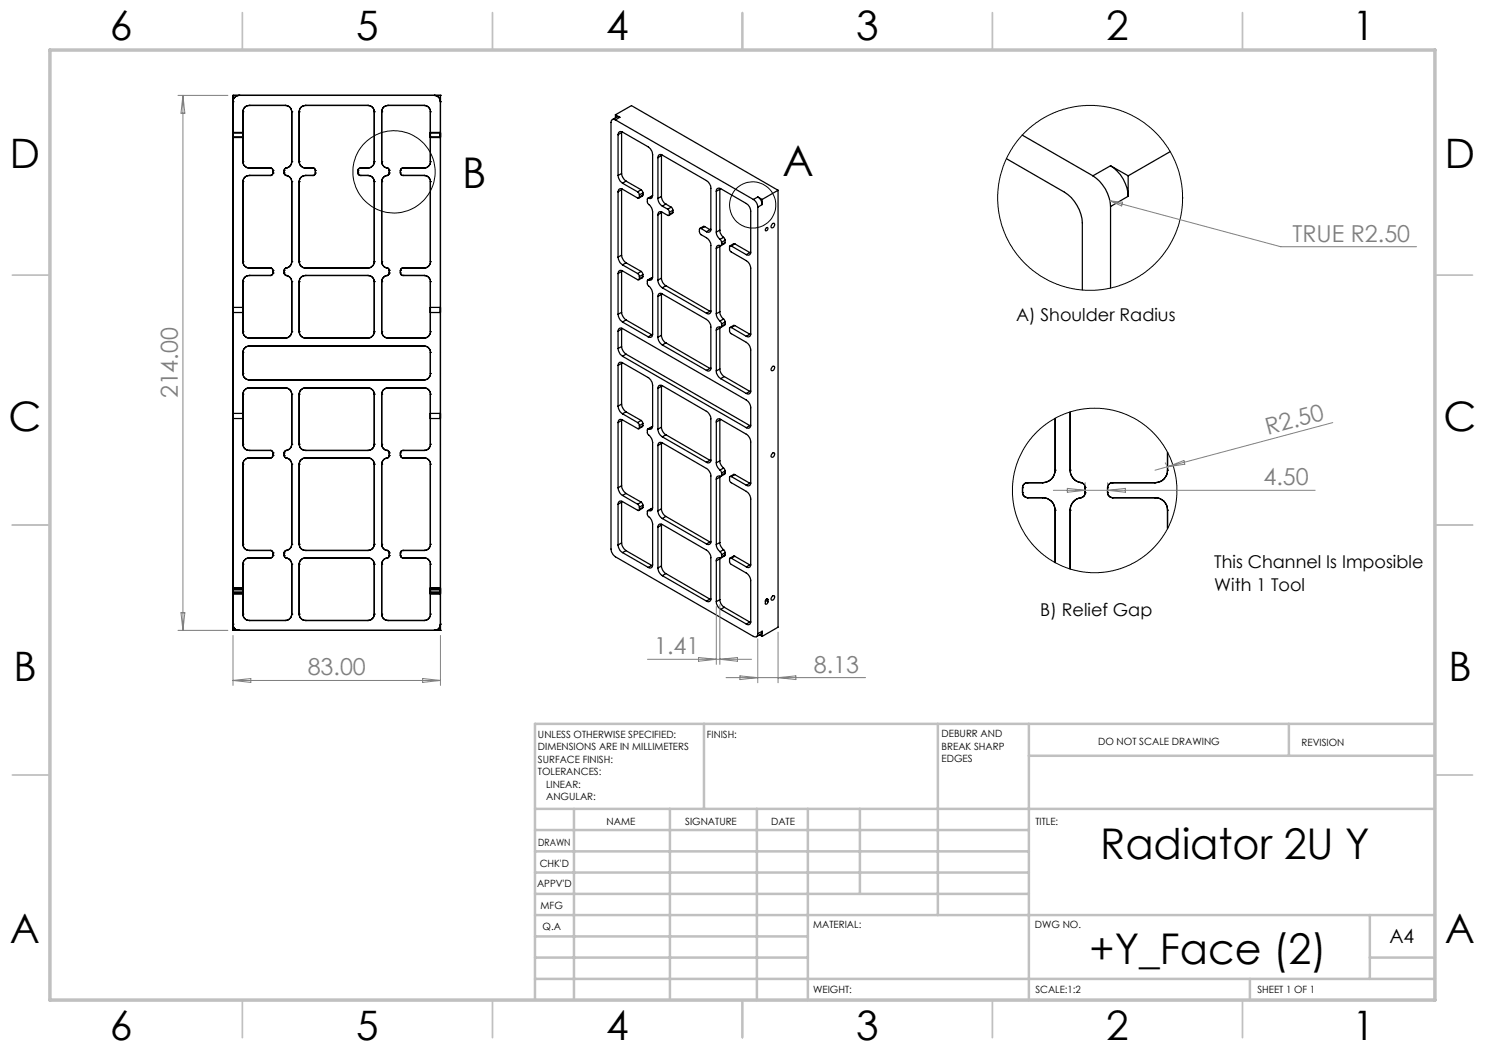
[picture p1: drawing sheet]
<svg xmlns="http://www.w3.org/2000/svg" width="297mm" height="210mm" viewBox="0 0 297 210" stroke-linecap="round" stroke-linejoin="round" font-family="sans-serif">
<g fill="none" stroke="#000" stroke-width=".25">
<path d="M46.6 19.1h.1M46.6 19.1v107M46.6 19.1h41.5M47.8 19.1h.1M47.8 19.1a1.26 1.26 0 0 0-1.2 1.2M86.9 19.1a1.26 1.26 0 0 1 1.2 1.2M86.9 19.1h.1M88.1 19.1h.1M88.1 19.1v107M46.6 20.3h.1M46.6 26.6v.8zM46.6 26.5v1z"/>
<path d="M46.6 26.6h2M46.6 27.4h2M46.6 27.5h2M46.6 26.5h2M48.6 22.4h.1M48.6 36.3h.1M48.6 32.3h.1M48.6 26.6v.8zM48.6 26.5v1zM48.6 32.3a1.26 1.26 0 0 0 1.2 1.3M48.6 22.4v9.9M48.6 36.3v16"/>
<path d="M49.8 21.1h.1M49.8 35.1h.1M49.8 33.6h.1M49.8 21.1a1.26 1.26 0 0 0-1.2 1.3M49.8 35.1a1.26 1.26 0 0 0-1.2 1.2M49.8 21.1h7.3M49.8 35.1h4.3M49.8 33.6h4.3M54.1 35.1h.1M54.1 33.6h.1M54.1 33.6l.3 .2 .2 .3M54.6 34.6h.1"/>
<path d="M54.6 34.1h.1M54.6 34.6l-.2 .4-.3 .1M54.6 34.1v.5M56.8 34.1h.1M56.8 34.6h.1M56.8 34.6l.1 .3 .4 .2M56.8 34.1v.5M57.1 21.1h.1M57.1 21.1a1.26 1.26 0 0 1 1.2 1.3M57.3 35.1h.1M57.3 33.6h.1M57.3 35.1a1.28 1.28 0 0 1 1 1.2"/>
<path d="M57.3 33.6l-.4 .2-.1 .3M58.3 22.4h.1M58.3 36.3h.1M58.3 32.3h.1M58.3 32.3a1.28 1.28 0 0 1-1 1.3M58.3 22.4v9.9M58.3 36.3v16M59.8 32.3h.1M59.8 22.4h.1M59.8 36.3h.1M59.8 32.3a1.26 1.26 0 0 0 1.3 1.3M59.8 22.4v9.9"/>
<path d="M59.8 36.3v16M61.1 21.1h.1M61.1 33.6h.1M61.1 35.1h.1M61.1 21.1a1.26 1.26 0 0 0-1.3 1.3M61.1 35.1a1.26 1.26 0 0 0-1.3 1.2M61.1 21.1h12.5M61.1 35.1h1.5M61.1 33.6h1.5M62.6 33.6h.1M62.6 35.1h.1M62.6 33.6l.4 .2 .1 .3"/>
<path d="M63.1 34.6h.1M63.1 34.1h.1M63.1 34.6l-.1 .3-.4 .2M63.1 34.1v.5M71.6 34.6h.1M71.6 34.1h.1M71.6 34.6l.2 .4 .3 .1M71.6 34.1v.5M72.1 35.1h.1M72.1 33.6h.1M72.1 33.6l-.3 .2-.2 .3M72.1 35.1h1.5"/>
<path d="M72.1 33.6h1.5M73.6 21.1h.1M73.6 35.1h.1M73.6 33.6h.1M73.6 21.1a1.26 1.26 0 0 1 1.3 1.3M73.6 35.1a1.26 1.26 0 0 1 1.3 1.2M74.9 32.3a1.26 1.26 0 0 1-1.3 1.3M74.9 22.4v9.9M74.9 36.3v16M74.9 22.4h.1M74.9 32.3h.1M74.9 36.3h.1"/>
<path d="M76.3 36.3h.1M76.3 32.3h.1M76.3 22.4h.1M76.3 32.3a1.3 1.3 0 0 0 1.1 1.3M76.3 22.4v9.9M76.3 36.3v16M77.4 35.1h.1M77.4 33.6h.1M77.4 35.1a1.3 1.3 0 0 0-1.1 1.2M77.4 33.6l.4 .2 .1 .3M77.6 21.1h.1M77.6 21.1a1.21 1.21 0 0 0-1.3 1.3"/>
<path d="M77.6 21.1h7.2M77.9 34.6l-.1 .3-.4 .2M77.9 34.1h.1M77.9 34.6h.1M77.9 34.1v.5M80.1 34.1h.1M80.1 34.6h.1M80.1 34.6a.49 .49 0 0 0 .5 .5M80.1 34.1v.5M80.6 33.6h.1M80.6 35.1h.1M80.6 33.6a.54 .54 0 0 0-.5 .5"/>
<path d="M80.6 35.1h4.2M80.6 33.6h4.2M84.8 35.1h.1M84.8 33.6h.1M84.8 21.1h.1M84.8 21.1a1.21 1.21 0 0 1 1.3 1.3M84.8 35.1a1.21 1.21 0 0 1 1.3 1.2M86.1 36.3h.1M86.1 32.3h.1M86.1 22.4h.1M86.1 26.6v.8zM86.1 26.5v1z"/>
<path d="M86.1 32.3a1.21 1.21 0 0 1-1.3 1.3M86.1 26.6h2M86.1 27.4h2M86.1 27.5h2M86.1 26.5h2M86.1 22.4v9.9M86.1 36.3v16M88.1 26.6v.8zM88.1 26.5v1zM88.1 20.3h.1M123.1 24a.54 .54 0 0 0-.6-.1 .54 .54 0 0 0-.3 .6v85.3a2.19 2.19 0 0 0 .9 1.6l27.6 15.9a.54 .54 0 0 0 .6 0 .54 .54 0 0 0 .3-.6M123.1 23l3.2-1.9 29.3 17"/>
<path d="M123.1 24l27.6 15.9M123.1 23l.9 .5M123.1 23v.6M123.6 26.9a.56 .56 0 0 1 .3-.5 .56 .56 0 0 1 .6 0l5.1 3a2.19 2.19 0 0 1 .9 1.5v8.2a.51 .51 0 0 1-.2 .5 .51 .51 0 0 1-.5 0M123.6 35.1a2.19 2.19 0 0 0 .9 1.5M123.6 38.4a.56 .56 0 0 1 .3-.6 .56 .56 0 0 1 .6 0l3.1 1.8 .3-.2M123.6 26.9v8.2M123.6 38.4v13M124 23.5l-.5-.2-1 .6M124 23.5l-.9 .5M124.3 34.7a2.21 2.21 0 0 0 .9 1.5M124.3 26.5v8.2"/>
<path d="M124.3 38v13M124.3 26.5l-.7 .4M124.3 34.7l-.7 .4M124.3 38l-.7 .4M124.4 37.8l-.1 .2M124.4 26.3l-.1 .2M124.5 36.6l3 1.8M125.2 36.2l3 1.8M125.2 36.2l-.7 .4M127.5 38.4l.4 .6M127.9 39v.4M128.2 38l.4 .6"/>
<path d="M128.2 38l-.7 .4M128.6 39l-.1 .2-.7 .4M128.6 38.6v.4M128.6 38.6l-.7 .4M128.6 39l-.7 .4M129.8 39.6l-.3 .1v.8l.3 .4a1.81 1.81 0 0 1 .7 1.5v13a.53 .53 0 0 1-.2 .5 .53 .53 0 0 1-.5 .1M130.5 39.3l-.2-.1-.7 .4M130.5 39.3h.1M130.5 39.3l-.7 .3M131.6 31.5a.53 .53 0 0 1 .2-.5 .53 .53 0 0 1 .7 0l8.8 5.1a1.91 1.91 0 0 1 .9 1.6v8.1a.55 .55 0 0 1-.3 .6 .55 .55 0 0 1-.6-.1M131.6 39.7a1.91 1.91 0 0 0 .9 1.5M131.6 31.5v8.2"/>
<path d="M132.3 39.3a1.79 1.79 0 0 0 .9 1.5M132.3 30.9v8.4M132.3 31.1l-.7 .4M132.3 39.3l-.7 .4M143.3 38.3a.55 .55 0 0 1 .2-.6 .55 .55 0 0 1 .6 0l5.2 3a1.91 1.91 0 0 1 .8 1.6v8.1a.55 .55 0 0 1-.2 .6 .55 .55 0 0 1-.6-.1M143.3 38.3v8.1M144 37.7v8.3M144 37.8l-.7 .5M150.7 39.9a1.91 1.91 0 0 1 .9 1.5M151.6 39.4a1.79 1.79 0 0 1 .8 1.5M151.6 39.4l.8 .5M151.6 39.4l-.9 .5"/>
<path d="M152.4 39.9v1M155.6 38.1v87.3l-3.2 1.9M155.6 38.1l-3.2 1.8M201.3 31.7l11.6 6.7a7.9 7.9 0 0 1 3.6 6.2v13.4M204.4 27l14.2 8.2M218.6 35.2a7.8 7.8 0 0 1 3.5 6.1M222.1 33.2a7.6 7.6 0 0 1 3.5 6.1M222.1 33.2l3.5 2M222.1 33.2l-3.5 2M225.6 39.3l-3.5 2M225.6 35.2v4.1M234 30.3l-8.4 4.9"/>
<path d="M48.6 56.3h.1M48.6 52.3h.1M48.6 52.3a1.26 1.26 0 0 0 1.2 1.3M48.6 56.3v10M49.8 53.6h.1M49.8 55.1h.1M49.8 55.1a1.26 1.26 0 0 0-1.2 1.2M49.8 55.1h4.3M49.8 53.6h4.3M54.1 53.6h.1M54.1 55.1h.1M54.1 53.6l.3 .1 .2 .4"/>
<path d="M54.6 54.6h.1M54.6 54.1h.1M54.6 54.6l-.2 .4-.3 .1M54.6 54.1v.5M56.8 54.1h.1M56.8 54.6h.1M56.8 54.6l.1 .2 .4 .3M56.8 54.1v.5M57.3 55.1h.1M57.3 53.6h.1M57.3 55.1a1.28 1.28 0 0 1 1 1.2M57.3 53.6l-.4 .2-.1 .3"/>
<path d="M58.3 56.3h.1M58.3 52.3h.1M58.3 52.3a1.28 1.28 0 0 1-1 1.3M58.3 56.3v10M59.8 56.3h.1M59.8 52.3h.1M59.8 52.3a1.26 1.26 0 0 0 1.3 1.3M59.8 56.3v10M61.1 53.6h.1M61.1 55.1h.1M61.1 55.1a1.26 1.26 0 0 0-1.3 1.2M61.1 55.1h12.5"/>
<path d="M61.1 53.6h12.5M73.6 55.1h.1M73.6 53.6h.1M73.6 55.1a1.26 1.26 0 0 1 1.3 1.2M74.9 52.3a1.26 1.26 0 0 1-1.3 1.3M74.9 56.3v10M74.9 56.3h.1M74.9 52.3h.1M76.3 56.3h.1M76.3 52.3h.1M76.3 52.3a1.3 1.3 0 0 0 1.1 1.3M76.3 56.3v10"/>
<path d="M77.4 55.1h.1M77.4 53.6h.1M77.4 53.6l.4 .2 .1 .3M77.4 55.1a1.3 1.3 0 0 0-1.1 1.2M77.9 54.6l-.1 .2-.4 .3M77.9 54.1h.1M77.9 54.6h.1M77.9 54.1v.5M80.1 54.1h.1M80.1 54.6h.1M80.1 54.6a.49 .49 0 0 0 .5 .5M80.1 54.1v.5"/>
<path d="M80.6 53.6h.1M80.6 55.1h.1M80.6 53.6a.54 .54 0 0 0-.5 .5M80.6 55.1h4.2M80.6 53.6h4.2M84.8 55.1h.1M84.8 53.6h.1M84.8 55.1a1.21 1.21 0 0 1 1.3 1.2M86.1 56.3h.1M86.1 52.3h.1M86.1 52.3a1.21 1.21 0 0 1-1.3 1.3M86.1 56.3v10"/>
<path d="M123.6 54.7a.56 .56 0 0 1 .3-.5 .56 .56 0 0 1 .6 0l3 1.7h.3l.1-.2M123.6 51.4a2.19 2.19 0 0 0 .9 1.6M123.6 54.7v8.2M124.3 51a2.21 2.21 0 0 0 .9 1.6M124.3 54.3v8.2M124.3 51l-.7 .4M124.3 54.3l-.7 .4M124.4 54.1l-.1 .2M124.5 53l3 1.7M125.2 52.6l3 1.7M125.2 52.6l-.7 .4M127.5 54.7l.4 .6"/>
<path d="M127.9 55.3v.4M128.2 54.3l.4 .6M128.2 54.3l-.7 .4M128.6 55.3l-.1 .3-.7 .3M128.6 54.9v.4M128.6 54.9l-.7 .4M128.6 55.3l-.7 .4M129.8 56l-.3 .1v.7l.3 .4a1.81 1.81 0 0 1 .7 1.5v8.1a.56 .56 0 0 1-.2 .6 .56 .56 0 0 1-.7 0M130.5 55.6h-.2l-.7 .4M130.5 55.6h.1M130.5 55.6l-.7 .4M131.6 59.3a.53 .53 0 0 1 .2-.6 .53 .53 0 0 1 .7 .1l8.8 5.1a1.91 1.91 0 0 1 .9 1.5v8.2a.53 .53 0 0 1-.3 .6 .53 .53 0 0 1-.6-.1"/>
<path d="M131.6 56a1.91 1.91 0 0 0 .9 1.6M131.6 43v13M131.6 59.3v8.1M132.3 55.6a1.79 1.79 0 0 0 .9 1.5M132.3 42.4v13.2M132.3 58.7v8.4M132.3 42.5l-.7 .5M132.3 55.6l-.7 .4M132.3 58.9l-.7 .4M132.5 57.6l8.8 5M132.5 41.2l1 .6M133.2 57.1l8.8 5.2"/>
<path d="M133.2 40.8l1 .6M133.2 40.8l-.7 .4M133.2 57.1l-.7 .5M133.5 41.8l.4 .7M133.9 42.9a.21 .21 0 0 1-.1 .2 .21 .21 0 0 1-.3 0l-1-.6a.53 .53 0 0 0-.7-.1 .53 .53 0 0 0-.2 .6M133.9 42.5v.4M134.2 41.4l.4 .6M134.2 41.4l-.7 .4M134.6 42.5l-.1 .2-.7 .4M134.6 42v.5M134.6 42l-.7 .5M134.6 42.5l-.7 .4"/>
<path d="M140.2 45.7a.21 .21 0 0 0-.2 0 .21 .21 0 0 0-.1 .2v.6l.3 .4 1.1 .6a1.91 1.91 0 0 1 .9 1.6v13.1a.53 .53 0 0 1-.3 .5 .53 .53 0 0 1-.6-.1M140.2 45.7l1.1 .6M140.9 45.3h-.1l-.8 .4M140.9 45.3l1.1 .6M140.9 45.3l-.7 .4M142 45.9l.2 .1M142 45.9l-.7 .4M143.3 46.4a1.91 1.91 0 0 0 .7 1.5M143.3 49.7v13.1M144 49.1v.2M144 46a2.08 2.08 0 0 0 .7 1.5M144 49.3l-.7 .4"/>
<path d="M144 49.3v13.1M144 46l-.7 .4M144 47.9l.3 .6M144.3 48.9l-.2 .2a.56 .56 0 0 0-.6 0 .56 .56 0 0 0-.2 .6M144.3 48.5v.4M144.7 47.5l.3 .5M144.7 47.5l-.7 .4M145 48.5l-.1 .2-.7 .4M145 48v.5M145 48l-.7 .5M145 48.5l-.7 .4M146.3 49.2h-.4v.8l.3 .4 3.1 1.7a1.91 1.91 0 0 1 .8 1.6v13a.55 .55 0 0 1-.2 .6 .55 .55 0 0 1-.6 0"/>
<path d="M146.3 49.2l3 1.7M147 48.8l-.3-.1-.7 .5M147 48.8l3 1.7M147 48.8l-.7 .4M150 50.5l.1 .1M150 50.5l-.7 .4M151.6 41.4v85.3M152.4 40.9l-.8 .5M153.2 45.6l.2-.1a.35 .35 0 0 1 .1 .5 .35 .35 0 0 1-.4 .1zM154.4 44.8l.3-.1a.48 .48 0 0 1 .1 .6 .48 .48 0 0 1-.6 .2zM222.1 41.3v16.3M46.6 61.5v1z"/>
<path d="M46.6 62.5h2M46.6 61.5h2M48.6 70.5h.1M48.6 74.7h.1M48.6 66.3h.1M48.6 78.8h.1M48.6 61.5v1zM48.6 74.7a1.33 1.33 0 0 0 1.2 1.3M48.6 66.3a1.26 1.26 0 0 0 1.2 1.3M48.6 70.5v4.2M48.6 78.8v10.1M49.8 76h.1"/>
<path d="M49.8 67.6h.1M49.8 69.2h.1M49.8 77.6h.1M49.8 69.2a1.33 1.33 0 0 0-1.2 1.3M49.8 77.6a1.26 1.26 0 0 0-1.2 1.2M49.8 76h35M49.8 69.2h35M49.8 67.6h7.3M49.8 77.6h7.3M57.1 67.6h.1M57.1 77.6h.1M57.1 77.6a1.26 1.26 0 0 1 1.2 1.2"/>
<path d="M58.3 66.3h.1M58.3 78.8h.1M58.3 66.3a1.26 1.26 0 0 1-1.2 1.3M58.3 78.8v10.1M59.8 66.3h.1M59.8 78.8h.1M59.8 66.3a1.26 1.26 0 0 0 1.3 1.3M59.8 78.8v10.1M61.1 67.6h.1M61.1 77.6h.1M61.1 77.6a1.26 1.26 0 0 0-1.3 1.2M61.1 67.6h12.5"/>
<path d="M61.1 77.6h12.5M73.6 67.6h.1M73.6 77.6h.1M73.6 77.6a1.26 1.26 0 0 1 1.3 1.2M74.9 66.3a1.26 1.26 0 0 1-1.3 1.3M74.9 78.8v10.1M74.9 66.3h.1M74.9 78.8h.1M76.3 66.3h.1M76.3 78.8h.1M76.3 66.3a1.21 1.21 0 0 0 1.3 1.3M76.3 78.8v10.1"/>
<path d="M77.6 67.6h.1M77.6 77.6h.1M77.6 77.6a1.21 1.21 0 0 0-1.3 1.2M77.6 67.6h7.2M77.6 77.6h7.2M84.8 76h.1M84.8 67.6h.1M84.8 77.6h.1M84.8 69.2h.1M84.8 69.2a1.26 1.26 0 0 1 1.3 1.3M84.8 77.6a1.21 1.21 0 0 1 1.3 1.2M86.1 70.5h.1"/>
<path d="M86.1 74.7h.1M86.1 66.3h.1M86.1 78.8h.1M86.1 61.5v1zM86.1 74.7a1.26 1.26 0 0 1-1.3 1.3M86.1 66.3a1.21 1.21 0 0 1-1.3 1.3M86.1 62.5h2M86.1 61.5h2M86.1 70.5v4.2M86.1 78.8v10.1M88.1 61.5v1zM123.6 73.1a.54 .54 0 0 1 .3-.6 .54 .54 0 0 1 .6 .1l5.1 2.9a2.21 2.21 0 0 1 .9 1.5v8.2a.53 .53 0 0 1-.2 .6 .53 .53 0 0 1-.5 0"/>
<path d="M123.6 62.9a2.19 2.19 0 0 0 .9 1.5M123.6 69.7a2.19 2.19 0 0 0 .9 1.6M123.6 66.2a.56 .56 0 0 1 .3-.5 .56 .56 0 0 1 .6 0l24.8 14.3a1.91 1.91 0 0 1 .8 1.6v3.4a.55 .55 0 0 1-.2 .6 .55 .55 0 0 1-.6-.1M123.6 66.2v3.5M123.6 73.1v8.1M124.3 62.5a2.21 2.21 0 0 0 .9 1.5M124.3 69.3a2.21 2.21 0 0 0 .9 1.5M124.3 65.8v3.5M124.3 72.7v8.1M124.3 62.5l-.7 .4M124.3 65.8l-.7 .4M124.3 69.3l-.7 .4"/>
<path d="M124.3 72.7l-.7 .4M124.4 65.6l-.1 .2M124.4 72.5l-.1 .2M124.5 64.4l5.1 3M124.5 71.3l24.8 14.2M125.2 64l5.2 2.9M125.2 70.8l24.8 14.3M125.2 70.8l-.7 .5M125.2 64l-.7 .4M130.4 66.9l.1 .1M130.4 66.9l-.8 .5M131.6 77.7a.55 .55 0 0 1 .2-.6 .55 .55 0 0 1 .7 0l8.8 5.2a1.92 1.92 0 0 1 .9 1.5v8.2a.53 .53 0 0 1-.3 .5 .53 .53 0 0 1-.6 0"/>
<path d="M131.6 67.4a1.91 1.91 0 0 0 .9 1.6M131.6 77.7v8.1M132.3 67.1a1.79 1.79 0 0 0 .9 1.5M132.3 77.1v8.3M132.3 67.1l-.7 .3M132.3 77.2l-.7 .5M132.5 69l8.8 5.1M133.2 68.6l8.8 5.1M133.2 68.6l-.7 .4M142 62.3h.2M142 62.3l-.7 .3M142 73.7l.2 .1"/>
<path d="M142 73.7l-.7 .4M143.3 62.8a1.91 1.91 0 0 0 .7 1.4M143.3 74.2a1.91 1.91 0 0 0 .8 1.5M143.3 66v8.2M144 73.8a1.92 1.92 0 0 0 .9 1.5M144 65.4v.2M144 62.4a2.08 2.08 0 0 0 .7 1.4M144 65.6l-.7 .4M144 65.6v8.2M144 62.4l-.7 .4M144 73.8l-.7 .4M144 64.2l.3 .6"/>
<path d="M144.1 75.7l5.2 3M144.3 65.2l-.2 .3a.56 .56 0 0 0-.6 0 .56 .56 0 0 0-.2 .5M144.3 64.8v.4M144.7 63.8l.3 .6M144.7 63.8l-.7 .4M144.9 75.3l5.1 3M144.9 75.3l-.8 .4M145 64.8l-.1 .2-.7 .5M145 64.4v.4M145 64.4l-.7 .4M145 64.8l-.7 .4M146.3 65.5l-.4 .1v.7l.3 .4 3.1 1.8a1.91 1.91 0 0 1 .8 1.5v8.2a.55 .55 0 0 1-.2 .5 .55 .55 0 0 1-.6 0"/>
<path d="M146.3 65.5l3 1.8M147 65.1h-.3l-.7 .4M147 65.1l3 1.7M147 65.1l-.7 .4M150 66.8l.1 .1M150 78.3h.1M150 66.8l-.7 .5M150 78.3l-.7 .4M154.4 73.4l.3-.2a.48 .48 0 0 1 .1 .6 .48 .48 0 0 1-.6 .2zM46.6 82.7v1zM46.6 83.7h2M46.6 82.7h2"/>
<path d="M48.6 92.8h.1M48.6 88.9h.1M48.6 82.7v1zM48.6 88.9a1.26 1.26 0 0 0 1.2 1.2M48.6 92.8v16.1M49.8 91.6h.1M49.8 90.1h.1M49.8 91.6a1.26 1.26 0 0 0-1.2 1.2M49.8 90.1h4.3M49.8 91.6h4.3M54.1 91.6h.1M54.1 90.1h.1"/>
<path d="M54.1 90.1l.3 .1 .2 .4M54.6 91.1h.1M54.6 90.6h.1M54.6 91.1l-.2 .3-.3 .2M54.6 90.6v.5M56.8 91.1h.1M56.8 90.6h.1M56.8 91.1l.1 .3 .4 .2M56.8 90.6v.5M57.3 91.6h.1M57.3 90.1h.1M57.3 91.6a1.28 1.28 0 0 1 1 1.2"/>
<path d="M57.3 90.1l-.4 .2-.1 .3M58.3 92.8h.1M58.3 88.9h.1M58.3 88.9a1.28 1.28 0 0 1-1 1.2M58.3 92.8v16.1M59.8 88.9h.1M59.8 92.8h.1M59.8 88.9a1.26 1.26 0 0 0 1.3 1.2M59.8 92.8v16.1M61.1 90.1h.1M61.1 91.6h.1M61.1 91.6a1.26 1.26 0 0 0-1.3 1.2"/>
<path d="M61.1 90.1h12.5M61.1 91.6h12.5M73.6 90.1h.1M73.6 91.6h.1M73.6 91.6a1.26 1.26 0 0 1 1.3 1.2M74.9 88.9a1.26 1.26 0 0 1-1.3 1.2M74.9 92.8v16.1M74.9 88.9h.1M74.9 92.8h.1M76.3 92.8h.1M76.3 88.9h.1M76.3 88.9a1.3 1.3 0 0 0 1.1 1.2"/>
<path d="M76.3 92.8v16.1M77.4 91.6h.1M77.4 90.1h.1M77.4 91.6a1.3 1.3 0 0 0-1.1 1.2M77.4 90.1l.4 .2 .1 .3M77.9 91.1l-.1 .3-.4 .2M77.9 90.6h.1M77.9 91.1h.1M77.9 90.6v.5M80.1 90.6h.1M80.1 91.1h.1M80.1 91.1a.54 .54 0 0 0 .5 .5"/>
<path d="M80.1 90.6v.5M80.6 90.1h.1M80.6 91.6h.1M80.6 90.1a.49 .49 0 0 0-.5 .5M80.6 90.1h4.2M80.6 91.6h4.2M84.8 91.6h.1M84.8 90.1h.1M84.8 91.6a1.21 1.21 0 0 1 1.3 1.2M86.1 92.8h.1M86.1 88.9h.1M86.1 82.7v1z"/>
<path d="M86.1 88.9a1.21 1.21 0 0 1-1.3 1.2M86.1 83.7h2M86.1 82.7h2M86.1 92.8v16.1M88.1 82.7v1zM123.6 84.5a.54 .54 0 0 1 .3-.6 .54 .54 0 0 1 .6 .1l3.1 1.8 .3-.3M123.6 97.6a2.03 2.03 0 0 0 .9 1.5M123.6 81.2a2.03 2.03 0 0 0 .9 1.6M123.6 84.5v13.1M124.3 97.1a2.19 2.19 0 0 0 .9 1.6M124.3 80.8a2.19 2.19 0 0 0 .9 1.6M124.3 84.1v13"/>
<path d="M124.3 80.8l-.7 .4M124.3 84.1l-.7 .4M124.3 97.1l-.7 .5M124.4 83.9l-.1 .2M124.5 99.1l3 1.8M124.5 82.8l3 1.7M125.2 98.7l3 1.7M125.2 82.4l3 1.7M125.2 82.4l-.7 .4M125.2 98.7l-.7 .4M127.5 84.5l.4 .6M127.9 85.1v.4"/>
<path d="M128.2 84.1l.4 .6M128.2 84.1l-.7 .4M128.6 85.1l-.1 .2-.7 .5M128.6 84.7v.4M128.6 85.1l-.7 .4M128.6 84.7l-.7 .4M129.8 85.8l-.3 .1v.7l.3 .4a1.95 1.95 0 0 1 .7 1.5v13.1a.53 .53 0 0 1-.2 .5 .53 .53 0 0 1-.5 0M130.5 85.4h-.2l-.7 .4M130.5 85.4h.1M130.5 85.4l-.7 .4M131.6 85.8a1.91 1.91 0 0 0 .9 1.6M131.6 89.1a.55 .55 0 0 1 .2-.6 .55 .55 0 0 1 .7 .1l8.8 5.1a1.92 1.92 0 0 1 .9 1.5v13.1a.53 .53 0 0 1-.3 .6 .53 .53 0 0 1-.6-.1"/>
<path d="M131.6 89.1v13.1M132.3 85.4a1.92 1.92 0 0 0 .9 1.6M132.3 88.5v13.3M132.3 85.4l-.7 .4M132.3 88.7l-.7 .4M132.5 87.4l8.8 5.1M133.2 87l8.8 5.1M133.2 87l-.7 .4M142 92.1h.2M142 92.1l-.7 .4M143.3 84.4a.54 .54 0 0 1 .2-.6 .54 .54 0 0 1 .6 .1l5.2 2.9a1.91 1.91 0 0 1 .8 1.6v8.1a.53 .53 0 0 1-.2 .6 .53 .53 0 0 1-.6-.1M143.3 92.6a1.91 1.91 0 0 0 .7 1.4"/>
<path d="M143.3 84.4v8.2M143.3 95.8v13.1M144 92.2a2.08 2.08 0 0 0 .7 1.4M144 83.8v8.4M144 95.2v13.3M144 84l-.7 .4M144 92.2l-.7 .4M144 95.4l-.7 .4M144 94l.3 .6M144.3 95l-.2 .3a.56 .56 0 0 0-.6 0 .56 .56 0 0 0-.2 .5M144.3 94.6v.4M144.7 93.6l.3 .6"/>
<path d="M144.7 93.6l-.7 .4M145 94.6l-.1 .3-.7 .3M145 94.2v.4M145 94.2l-.7 .4M145 94.6l-.7 .4M146.3 95.3l-.4 .1v.7l.3 .4 3.1 1.8a1.91 1.91 0 0 1 .8 1.5v13.1a.53 .53 0 0 1-.2 .6 .53 .53 0 0 1-.6-.1M146.3 95.3l3 1.7M147 94.9h-.2l-.8 .4M147 94.9l3 1.8M147 94.9l-.7 .4M150 85.1l.1 .1M150 85.1l-.7 .4"/>
<path d="M150 96.7h.1M150 96.7l-.7 .3M154.4 90.7l.3-.2a.48 .48 0 0 1 .1 .7 .48 .48 0 0 1-.6 .2zM204.5 98.5a1.09 1.09 0 0 0 1 1M204.5 97.5v1M204.5 98.5h.1M204.5 97.5h.1M205.5 96.5a1.02 1.02 0 0 0-1 1M205.5 99.5h3M205.5 96.5h3M205.5 99.5h.1M205.5 96.5h.1"/>
<path d="M208.5 99.5a2.47 2.47 0 0 1 2.5 2.6M208.5 99.5h.1M208.5 96.5h.1M211 94a2.53 2.53 0 0 1-2.5 2.5M211 83.7v10.3M211 94h.1M214 94a2.5 2.5 0 0 0 2.1 2.5M214 82.4v11.6M214 94h.1M216.1 99.5a2.5 2.5 0 0 0-2.1 2.6M216.1 96.5a.97 .97 0 0 1 .9 1M216.1 99.5h.1"/>
<path d="M216.1 96.5h.1M217 98.6a.97 .97 0 0 1-.9 .9M217 97.5v1.1M217 97.5h.1M217 98.6h.1M221.5 98.5a1.09 1.09 0 0 0 1 1M221.5 97.5v1M221.5 97.5h.1M221.5 98.5h.1M222.5 96.5a1.02 1.02 0 0 0-1 1M222.5 99.5h8.5M222.5 96.5h8.5"/>
<path d="M222.5 96.5h.1M222.5 99.5h.1M231 99.5a2.41 2.41 0 0 1 2.5 2.6M231 99.5h.1M231 96.5h.1M233.5 94a2.47 2.47 0 0 1-2.5 2.5M233.5 90.5v3.5M233.5 94h.1M46.6 118.5v.3zM46.6 117.6v.3zM46.6 117.7v1zM46.6 118.8h2"/>
<path d="M46.6 117.6h2M46.6 118.7h2M46.6 117.7h2M46.6 118.5h2M46.6 117.9h2M48.6 112.8h.1M48.6 108.9h.1M48.6 117.7v1zM48.6 108.9a1.26 1.26 0 0 0 1.2 1.2M48.6 118.5v.3zM48.6 117.6v.3zM48.6 112.8v10"/>
<path d="M49.8 110.1h.1M49.8 111.6h.1M49.8 111.6a1.33 1.33 0 0 0-1.2 1.2M49.8 110.1h4.3M49.8 111.6h4.3M54.1 110.1h.1M54.1 111.6h.1M54.1 110.1l.3 .1 .2 .4M54.6 111.1h.1M54.6 110.6h.1M54.6 111.1l-.2 .4-.3 .1M54.6 110.6v.5"/>
<path d="M56.8 110.6h.1M56.8 111.1h.1M56.8 111.1l.1 .3 .4 .2M56.8 110.6v.5M57.3 111.6h.1M57.3 110.1h.1M57.3 110.1l-.4 .2-.1 .3M57.3 111.6a1.28 1.28 0 0 1 1 1.2M58.3 112.8h.1M58.3 108.9h.1M58.3 108.9a1.28 1.28 0 0 1-1 1.2M58.3 112.8v10"/>
<path d="M59.8 112.8h.1M59.8 108.9h.1M59.8 108.9a1.26 1.26 0 0 0 1.3 1.2M59.8 112.8v10M61.1 110.1h.1M61.1 111.6h.1M61.1 111.6a1.33 1.33 0 0 0-1.3 1.2M61.1 110.1h12.5M61.1 111.6h12.5M73.6 111.6h.1M73.6 110.1h.1M73.6 111.6a1.33 1.33 0 0 1 1.3 1.2"/>
<path d="M74.9 108.9a1.26 1.26 0 0 1-1.3 1.2M74.9 112.8v10M74.9 112.8h.1M74.9 108.9h.1M76.3 112.8h.1M76.3 108.9h.1M76.3 108.9a1.3 1.3 0 0 0 1.1 1.2M76.3 112.8v10M77.4 111.6h.1M77.4 110.1h.1M77.4 110.1l.4 .2 .1 .3M77.4 111.6a1.3 1.3 0 0 0-1.1 1.2"/>
<path d="M77.9 111.1l-.1 .3-.4 .2M77.9 110.6h.1M77.9 111.1h.1M77.9 110.6v.5M80.1 110.6h.1M80.1 111.1h.1M80.1 111.1a.49 .49 0 0 0 .5 .5M80.1 110.6v.5M80.6 110.1h.1M80.6 111.6h.1M80.6 110.1a.49 .49 0 0 0-.5 .5M80.6 110.1h4.2"/>
<path d="M80.6 111.6h4.2M84.8 111.6h.1M84.8 110.1h.1M84.8 111.6a1.26 1.26 0 0 1 1.3 1.2M86.1 112.8h.1M86.1 108.9h.1M86.1 117.7v1zM86.1 108.9a1.21 1.21 0 0 1-1.3 1.2M86.1 117.6v.3zM86.1 118.5v.3zM86.1 118.8h2M86.1 117.6h2"/>
<path d="M86.1 118.7h2M86.1 117.7h2M86.1 118.5h2M86.1 117.9h2M86.1 112.8v10M88.1 118.5v.3zM88.1 117.6v.3zM88.1 117.7v1zM123.6 100.9a.54 .54 0 0 1 .3-.6 .54 .54 0 0 1 .6 0l3 1.8a.21 .21 0 0 0 .3 0 .21 .21 0 0 0 .1-.3M123.6 109a2.03 2.03 0 0 0 .9 1.5M123.6 100.9v8.1M124.3 108.6a2.19 2.19 0 0 0 .9 1.5"/>
<path d="M124.3 100.4v8.2M124.3 100.4l-.7 .5M124.3 108.6l-.7 .4M124.4 100.3l-.1 .1M124.5 110.5l5.1 3M125.2 110.1l5.2 3M125.2 110.1l-.7 .4M127.5 100.9l.4 .6M127.9 101.5v.3M128.2 100.4l.4 .6M128.2 100.4l-.7 .5M128.6 101.5l-.1 .2-.7 .4"/>
<path d="M128.6 101v.5M128.6 101l-.7 .5M128.6 101.5l-.7 .3M129.8 102.1l-.3 .1v.7l.3 .5a1.95 1.95 0 0 1 .7 1.4v8.2a.54 .54 0 0 1-.2 .5 .54 .54 0 0 1-.7 0M130.4 113.1l.1 .1M130.4 113.1l-.8 .4M130.5 101.7l-.9 .4M130.5 101.7h.1M130.5 101.7l-.7 .4M131.6 105.4a.55 .55 0 0 1 .2-.5 .55 .55 0 0 1 .7 0l8.8 5.1a1.92 1.92 0 0 1 .9 1.5v8.2a.53 .53 0 0 1-.3 .6 .53 .53 0 0 1-.6-.1M131.6 113.6a1.91 1.91 0 0 0 .9 1.5M131.6 102.2a1.91 1.91 0 0 0 .9 1.5"/>
<path d="M131.6 105.4v8.2M132.3 101.8a1.92 1.92 0 0 0 .9 1.5M132.3 113.2a1.92 1.92 0 0 0 .9 1.5M132.3 101.8l-.7 .4M132.3 104.8v8.4M132.3 105l-.7 .4M132.3 113.2l-.7 .4M132.5 115.1l8.8 5.1M132.5 103.7l8.8 5.1M133.2 103.3l8.8 5.1M133.2 114.7l8.8 5.1M133.2 103.3l-.7 .4"/>
<path d="M133.2 114.7l-.7 .4M142 108.4l.2 .1M142 108.4l-.7 .4M142 119.8l.2 .1M142 119.8l-.7 .4M143.3 108.9a1.91 1.91 0 0 0 .7 1.4M143.3 112.2v8.1M144 119.9a1.92 1.92 0 0 0 .9 1.6M144 111.6v.2M144 108.5a2.08 2.08 0 0 0 .7 1.5M144 111.8v8.1M144 108.5l-.7 .4"/>
<path d="M144 111.8l-.7 .4M144 119.9l-.7 .4M144 110.3l.3 .6M144.3 111.4l-.2 .2a.56 .56 0 0 0-.6 0 .56 .56 0 0 0-.2 .6M144.3 110.9v.5M144.7 110l.3 .5M144.7 110l-.7 .3M145 110.9l-.1 .3-.7 .4M145 110.5v.4M145 110.5l-.7 .4M145 110.9l-.7 .5M146.3 111.6a.21 .21 0 0 0-.3 0 .21 .21 0 0 0-.1 .3v.5l.3 .4 3.1 1.8a1.92 1.92 0 0 1 .8 1.5v8.2a.53 .53 0 0 1-.2 .6 .53 .53 0 0 1-.6-.1"/>
<path d="M146.3 111.6l3 1.8M147 111.3l-.2-.1-.8 .4M147 111.3l3 1.7M147 111.3l-.7 .3M150 113l.1 .1M150 113l-.7 .4M153.3 119.8l.3 .1M153.6 119.9l-.2-.1-.2 .1-.1 .2v.7l.3-.1 .2-.3M153.6 119.9v.5M154.4 119.3l.3-.2a.48 .48 0 0 1 .1 .6 .48 .48 0 0 1-.6 .2zM211 102.1v10.4M211 102.1h.1"/>
<path d="M214 102.1v11.7M214 102.1h.1M233.5 102.1v3.6M233.5 102.1h.1M46.6 126.1h.1M46.6 124.8h.1M46.6 124.8a1.21 1.21 0 0 0 1.2 1.3M46.6 126.1h41.5M47.8 126.1h.1M48.6 122.8h.1M48.6 122.8a1.33 1.33 0 0 0 1.2 1.3M49.8 124.1h.1"/>
<path d="M49.8 124.1h7.3M57.1 124.1h.1M58.3 122.8h.1M58.3 122.8a1.33 1.33 0 0 1-1.2 1.3M59.8 122.8h.1M59.8 122.8a1.33 1.33 0 0 0 1.3 1.3M61.1 124.1h.1M61.1 124.1h12.5M73.6 124.1h.1M74.9 122.8a1.33 1.33 0 0 1-1.3 1.3M74.9 122.8h.1M76.3 122.8h.1"/>
<path d="M76.3 122.8a1.26 1.26 0 0 0 1.3 1.3M77.6 124.1h.1M77.6 124.1h7.2M84.8 124.1h.1M86.1 122.8h.1M86.1 122.8a1.26 1.26 0 0 1-1.3 1.3M86.9 126.1h.1M88.1 124.8a1.21 1.21 0 0 1-1.2 1.3M88.1 124.8h.1M88.1 126.1h.1M143.3 120.3a1.91 1.91 0 0 0 .8 1.6M144.1 121.9l5.2 2.9"/>
<path d="M144.9 121.5l5.1 2.9M144.9 121.5l-.8 .4M150 124.4l.1 .1M150 124.4l-.7 .4M151.9 127l.5 .3M152.4 126.3l-.1 .4-1 .6M152.4 126.3v1M152.4 126.3l-.8 .4M153.1 120.1l.5 .3"/>
</g>
<g fill="none" stroke="#000" stroke-width=".2">
<circle cx="78.8" cy="34.4" r="8.2"/>
<circle cx="218" cy="39.6" r="18.5"/>
<circle cx="150.5" cy="41" r="4.6"/>
<circle cx="218.9" cy="98.1" r="16.5"/>
</g>
<g fill="none" stroke="#808080" stroke-width=".2">
<path d="M35.6 19.1h10M36.6 19.1v107M36.6 19.1l.4 3.5h-.8zM222 40.2l34.2 9.1h27.1M222 40.2l2.5 .3-.2 .7zM210.7 98.1h52.3M213.5 97.7l3.5 .4-3.5 .4zM217 96.5v.5M221.5 96.5v.5M221.5 98.1l3.6-.4v.8zM233 92.5l.3 .6M233.4 93.4l-2.4 .6"/>
<path d="M233.4 93.4l3.4-1.3 .2 .7zM266.6 84.5l-33.2 8.9M35.6 126.1h10M36.2 122.5h.8l-.4 3.6zM46.6 127.1v10M46.6 136.1h41.5M46.6 136.1l3.6-.4v.8zM84.5 135.7l3.6 .4-3.6 .4zM88.1 127.1v10M129.5 131.9h20.8M139.7 131.5l3.6 .4-3.6 .3zM143.3 121.3v11.6"/>
<path d="M144 120.9v12M144 131.9l3.5-.4v.7zM145.2 135.5h27.9M148 135.2l3.6 .3-3.6 .4zM151.6 127.8v8.8M155.6 126.4v10.2M155.6 135.5l3.6-.3v.7z"/>
</g>
<g fill="none" stroke="#c0c0c0" stroke-width=".35">
<path d="M48.5 2.5v7.5M98.5 2.5v7.5M148.5 2.5v7.5M198.5 2.5v7.5M248.5 2.5v7.5M2.5 55h7.5M287 55h7.5M2.5 105h7.5M287 105h7.5M2.5 155h7.5M287 155h7.5M48.5 200v7.5"/>
<path d="M98.5 200v7.5M148.5 200v7.5M198.5 200v7.5M248.5 200v7.5"/>
</g>
<g fill="none" stroke="#c0c0c0" stroke-width=".5">
<path d="M140.8 144.8v17M187.6 144.8v38.2M205.8 144.8v55.2M205.8 151.2h81.2M257.8 144.8v6.4M287 144.8h-180v55.2M107 161.8h180M107 178.8h98.8M107 174.5h98.8M107 170.3h98.8M107 166h98.8M114.8 161.8v38.2"/>
<path d="M134 161.8v38.2M151.4 161.8v38.2M161.6 161.8v38.2M172 161.8v17M107 195.8h180M107 191.5h54.6M107 187.3h54.6M107 183h180M250 195.8v4.2M274 191.5h13M274 183v12.8"/>
</g>
<path d="M10 10h277v190h-277z" fill="none" stroke="#c0c0c0" stroke-width=".7"/>
<g font-size="8.5">
<text x="156.5" y="35.1">A</text>
<text x="92.4" y="37.7">B</text>
<text x="220" y="171.8">Radiator 2U Y</text>
<text x="217.9" y="192.7">+Y_Face (2)</text>
</g>
<g font-size="8.1">
<text x="22" y="8">6</text>
<text x="71.2" y="8">5</text>
<text x="121.2" y="8">4</text>
<text x="171.3" y="8">3</text>
<text x="221.3" y="8">2</text>
<text x="270.5" y="8">1</text>
<text x="2" y="33.6">D</text>
<text x="289" y="33.6">D</text>
<text x="1.7" y="86.1">C</text>
<text x="288.7" y="86.1">C</text>
<text x="2.7" y="136.1">B</text>
<text x="289.7" y="136.1">B</text>
<text x="2" y="188.6">A</text>
<text x="289" y="188.6">A</text>
<text x="22" y="208">6</text>
<text x="71.2" y="208">5</text>
<text x="121.2" y="208">4</text>
<text x="171.3" y="208">3</text>
<text x="221.3" y="208">2</text>
<text x="270.5" y="208">1</text>
</g>
<g font-size="4.7" fill="#808080">
<text x="258.5" y="48.3">TRUE R2.50</text>
<text x="35.6" y="79.7" transform="rotate(-90 35.6 79.7)">214.00</text>
<text x="253.6" y="86.9" transform="rotate(-15 253.6 86.9)">R2.50</text>
<text x="252.7" y="97">4.50</text>
<text x="130.8" y="130.8">1.41</text>
<text x="61.5" y="135.1">83.00</text>
<text x="162.8" y="134.5">8.13</text>
</g>
<text font-size="3.9" x="277.9" y="188.5">A4</text>
<g font-size="3.5">
<text x="203.2" y="64.2">A) Shoulder Radius</text>
<text x="242.9" y="113.7">This Channel Is Imposible</text>
<text x="242.9" y="118.2">With 1 Tool</text>
<text x="208.1" y="123.2">B) Relief Gap</text>
</g>
<g font-size="2">
<text x="107.6" y="147.6">UNLESS OTHERWISE SPECIFIED:</text>
<text x="141.4" y="147.6">FINISH:</text>
<text x="188.3" y="147.5">DEBURR AND</text>
<text x="188.3" y="150">BREAK SHARP</text>
<text x="219.6" y="149">DO NOT SCALE DRAWING</text>
<text x="260.3" y="149.2">REVISION</text>
<text x="107.6" y="150.1">DIMENSIONS ARE IN MILLIMETERS</text>
<text x="107.6" y="152.6">SURFACE FINISH:</text>
<text x="107.6" y="155.1">TOLERANCES:</text>
<text x="188.3" y="152.5">EDGES</text>
<text x="109.2" y="157.6">LINEAR:</text>
<text x="109.2" y="160.1">ANGULAR:</text>
<text x="121.3" y="165">NAME</text>
<text x="137" y="164.9">SIGNATURE</text>
<text x="154.2" y="164.9">DATE</text>
<text x="207.1" y="164.9">TITLE:</text>
<text x="107.6" y="169.1">DRAWN</text>
<text x="107.9" y="173.3">CHK'D</text>
<text x="107.4" y="177.4">APPV'D</text>
<text x="108.1" y="181.8">MFG</text>
<text x="108.5" y="186">Q.A</text>
<text x="162.6" y="185.5">MATERIAL:</text>
<text x="207" y="185.5">DWG NO.</text>
<text x="162.6" y="198.5">WEIGHT:</text>
<text x="207.1" y="198.6">SCALE:1:2</text>
<text x="251.5" y="198.6">SHEET 1 OF 1</text>
</g>
</svg>
